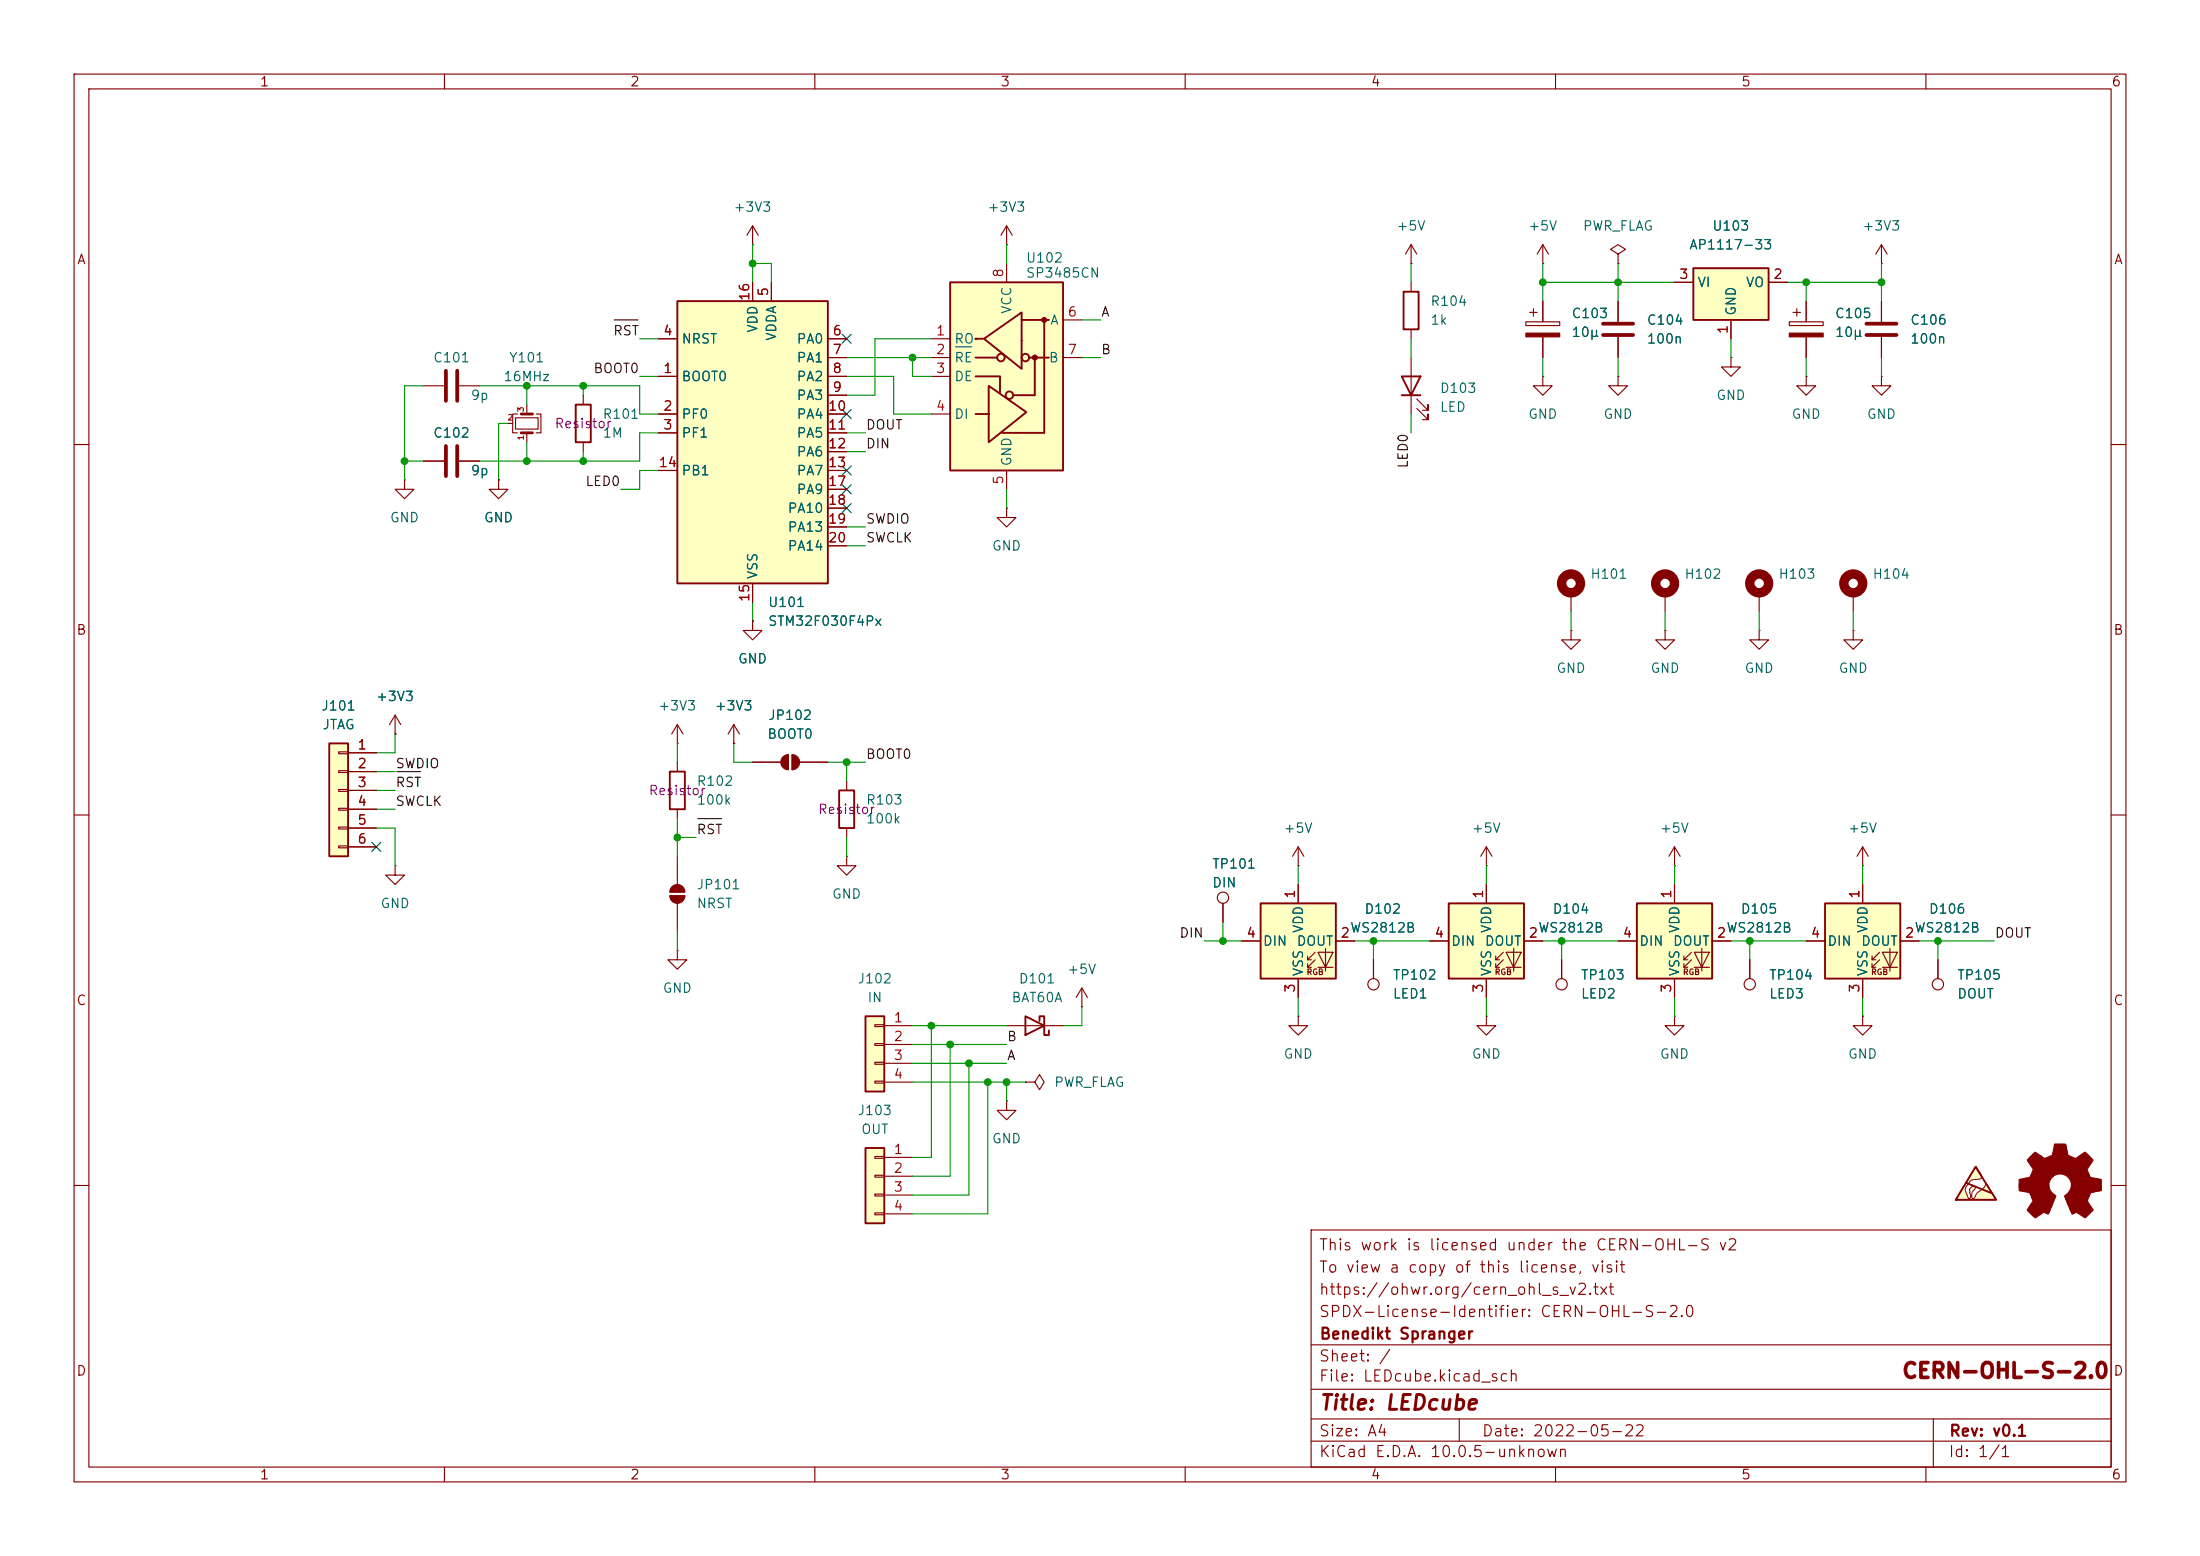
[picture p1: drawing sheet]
<svg xmlns="http://www.w3.org/2000/svg" width="297mm" height="210mm" viewBox="0 0 297 210" stroke-linecap="round" stroke-linejoin="round" font-family="sans-serif">
<g fill="none" stroke="#840000" stroke-width=".15">
<path d="M10 10h277v190h-277zM12 12h273v186h-273zM60 10v2M110 10v2M160 10v2M210 10v2M260 10v2M208.3 50.8v1.3h1.2l-1.2 1.2-1.3-1.2h1.3M208.3 50.8h.1M10 60h2M285 60h2M10 110h2"/>
<path d="M53.3 116.8v1.3h1.3l-1.3 1.3-1.2-1.3h1.2M53.3 116.8h.1M175.3 116.8h.1M175.3 114.3l-.8 1.3M175.3 114.3l.7 1.3M175.3 114.3v2.5M251.5 116.8h.1M251.5 114.3l-.8 1.3M251.5 114.3l.7 1.3M251.5 114.3v2.5M285 110h2M165.1 121.9v2.6"/>
<path d="M10 160h2M177 166h108v32h-108zM285 160h2M60 198v2M110 198v2M160 198v2M177 194.5h108M177 191.5h108M177 187.5h108M177 181.5h108M197 191.5v3M210 198v2"/>
<path d="M260 198v2M261 191.5v6.5"/>
<circle cx="165.1" cy="121.2" r=".76"/>
</g>
<path d="M246.4 121.9h10.1v10.2h-10.1z" fill="#ffffc2"/>
<g fill="none" stroke="#840000" stroke-width=".15">
<path d="M241.6 43.4h4.5v.5h-4.5zM242.1 42.2h1M242.6 41.7v1M243.8 40.6v2.8M243.8 45.5v2.8M251.5 119.4v2.5M243.8 127h2.6M251.5 132.1v2.5M252.7 129.5h.5M252.7 130.6h.5M253.7 128.5l-1 1v-.5M253.7 129.5l-1 1.1v-.6"/>
<path d="M254.1 128.5h2.1l-1.1 2.1zM254.1 130.6h2.1M255.1 128v3.1M256.5 127h2.6"/>
</g>
<path d="M246.4 121.9h10.1v10.2h-10.1z" fill="none" stroke="#840000" stroke-width=".25"/>
<path d="M241.6 45h4.5v.5h-4.5z" fill="#840000" stroke="#840000" stroke-width=".15"/>
<path d="M44.4 100.3h2.6v15.3h-2.6z" fill="#ffffc2"/>
<path d="M189.2 50.8h2.6l-1.3 2.5zM189.2 53.3h2.6M44.4 100.3h2.6v15.3h-2.6z" fill="none" stroke="#840000" stroke-width=".25"/>
<g fill="none" stroke="#840000" stroke-width=".15">
<path d="M190.5 48.3v7.6M191.3 55.1l1.5 1.5v-.7v.7h-.8M191.3 53.8l1.5 1.6v-.8v.8h-.8M206 43.4h4.6v.5h-4.6zM206.5 42.2h1M207 41.7v1M208.3 40.6v2.8M208.3 45.5v2.8M218.4 50.8v1.3h1.3l-1.3 1.2-1.2-1.2h1.2M218.4 50.8h.1M233.7 48.3v1.2h1.2l-1.2 1.3-1.3-1.3h1.3M233.7 48.3h.1"/>
<path d="M243.8 50.8v1.3h1.3l-1.3 1.2-1.2-1.2h1.2M243.8 50.8h.1M254 50.8v1.3h1.3l-1.3 1.2-1.3-1.2h1.3M254 50.8h.1M53.3 99.1h.1M53.3 96.5l-.7 1.3M53.3 96.5l.8 1.3M53.3 96.5v2.6M91.4 97.8l-.7 1.3M91.4 97.8l.8 1.3M91.4 97.8v2.5M212.1 80v2.6"/>
<path d="M224.8 80v2.6M237.5 80v2.6M250.2 80v2.6M45.7 101.5h1.3v.2h-1.3zM45.7 104h1.3v.3h-1.3zM45.7 106.6h1.3v.2h-1.3zM45.7 109.1h1.3v.2h-1.3zM45.7 111.6h1.3v.3h-1.3zM45.7 114.2h1.3v.2h-1.3zM47 101.6h3.8M47 104.1h3.8M47 106.7h3.8"/>
<path d="M47 109.2h3.8M47 111.8h3.8M47 114.3h3.8M91.4 100.3h.1M175.3 137.2v1.2h1.2l-1.2 1.3-1.3-1.3h1.3M175.3 137.2h.1M185.4 129.5v2.6M251.5 137.2v1.2h1.2l-1.2 1.3-1.3-1.3h1.3M251.5 137.2h.1M135.9 148.6v1.3h1.3l-1.3 1.2-1.3-1.2h1.3M135.9 148.6h.1"/>
<circle cx="185.4" cy="132.8" r=".76"/>
</g>
<g fill="none" stroke="#840000" stroke-width="1.3">
<circle cx="212.1" cy="78.7" r="1.27"/>
<circle cx="224.8" cy="78.7" r="1.27"/>
<circle cx="237.5" cy="78.7" r="1.27"/>
<circle cx="250.2" cy="78.7" r="1.27"/>
</g>
<path d="M206 45h4.6v.5h-4.6z" fill="#840000" stroke="#840000" stroke-width=".15"/>
<path d="M170.2 121.9h10.1v10.2h-10.1z" fill="#ffffc2"/>
<g fill="none" stroke="#840000" stroke-width=".15">
<path d="M91.4 115.6v3.8M114.3 115.6v1.2h1.3l-1.3 1.3-1.3-1.3h1.3M114.3 115.6h.1M114.3 105.4v1.3M114.3 111.8v1.2M175.3 119.4v2.5M226.1 116.8h.1M226.1 114.3l-.8 1.3M226.1 114.3l.7 1.3M226.1 114.3v2.5M90.4 120.4h2.1M90.4 120.9h2.1"/>
<path d="M91.4 128.3v1.2h1.3l-1.3 1.3-1.2-1.3h1.2M91.4 128.3h.1M91.4 121.9v3.8M135.9 138.4h7.6M146 135.9h.1M146 133.4l-.7 1.2M146 133.4l.8 1.2M146 133.4v2.5M167.6 127h2.6M175.3 132.1v2.5M176.5 129.5h.5M176.5 130.6h.5"/>
<path d="M177.5 128.5l-1 1v-.5M177.5 129.5l-1 1.1v-.6M177.9 128.5h2.1l-1.1 2.1zM177.9 130.6h2.1M178.9 128v3.1M180.3 127h2.6M210.8 129.5v2.6M138.4 146.1h1.3l.6-1.1 .7 1.1-.7 1-.6-1M138.4 146.1h.1"/>
<circle cx="210.8" cy="132.8" r=".76"/>
</g>
<path d="M113.3 106.7h2v5.1h-2zM138.4 137.2l2.6 1.2-2.6 1.3zM140.3 137.8v-.6h.7v2.5h.6v-.6M170.2 121.9h10.1v10.2h-10.1z" fill="none" stroke="#840000" stroke-width=".25"/>
<g fill="#840000" stroke="#840000" stroke-width=".15">
<path d="M90.7 119.7a1.02 1.02 0 0 1 1.1-.2 1.02 1.02 0 0 1 .7 .9h-2.1l.1-.4z"/>
<path d="M90.4 120.9h2.1a1.02 1.02 0 0 1-1.1 1 1.02 1.02 0 0 1-1-1z"/>
</g>
<path d="M116.8 154.9h2.6v10.2h-2.6z" fill="#ffffc2"/>
<path d="M116.8 154.9h2.6v10.2h-2.6z" fill="none" stroke="#840000" stroke-width=".25"/>
<g fill="none" stroke="#840000" stroke-width=".15">
<path d="M261.6 129.5v2.6M118.1 156.1h1.3v.2h-1.3zM118.1 158.6h1.3v.3h-1.3zM119.4 156.2h3.8M119.4 158.8h3.8M118.1 161.2h1.3v.2h-1.3zM118.1 163.7h1.3v.3h-1.3zM119.4 161.3h3.8M119.4 163.8h3.8"/>
<circle cx="261.6" cy="132.8" r=".76"/>
</g>
<path d="M274.2 156l.6-.5 1.1 .8h.4l.8-.4 .3-1.5h1.3h.2l.3 1.5 1 .5 1.3-.9 1 1-.7 1.4 .4 1 1.5 .3v1.5l-1.4 .3-.1 .1-.4 1 .8 1.2-.1 .1-1 1-1.2-.8-.6 .3-1-2.5a1.54 1.54 0 0 0 .4-2.6 1.54 1.54 0 0 0-2.5 1 1.97 1.97 0 0 0 .9 1.6l-1 2.5-.6-.3-1.2 .7-1-1 .8-1.2-.5-1.1-1.4-.3v-1.5l1.2-.2a.83 .83 0 0 0 .5-.8l.2-.4-.8-1.2z" fill="#840000" stroke="#840000" stroke-width=".15"/>
<path d="M266.7 157.4l.8 1.3a.28 .28 0 0 1 0 .3 .28 .28 0 0 1-.3 .1l-.4 .1a.95 .95 0 0 0-1 .4v.1a1.08 1.08 0 0 0-.2 1.6l.2 .4h.2v-.4l-.1-.3v-.5l.2-.3a.27 .27 0 0 1 .5 0 .27 .27 0 0 1-.1 .4l-.1 .1a.92 .92 0 0 0-.2 1 .38 .38 0 0 0 .5-.4l.2-.3a2.6 2.6 0 0 0 1.3-1.2l1.2 2.2h-5.3z" fill="#ffffc2"/>
<path d="M90.4 104.1h2.1v5.1h-2.1zM265.4 159.6l3.5 1.4M266.7 157.5l2.8 4.4h-5.5z" fill="none" stroke="#840000" stroke-width=".25"/>
<path d="M266.7 157.4l.8 1.3a.28 .28 0 0 1 0 .3 .28 .28 0 0 1-.3 .1l-.4 .1a.95 .95 0 0 0-1 .4v.1a1.08 1.08 0 0 0-.2 1.6l.2 .4h.2v-.4l-.1-.3v-.5l.2-.3a.27 .27 0 0 1 .5 0 .27 .27 0 0 1-.1 .4l-.1 .1a.92 .92 0 0 0-.2 1 .38 .38 0 0 0 .5-.4l.2-.3a2.6 2.6 0 0 0 1.3-1.2l1.2 2.2h-5.3z" fill="none" stroke="#840000" stroke-width=".14"/>
<path d="M99.1 97.8l-.8 1.3M99.1 97.8l.7 1.3M99.1 97.8v2.5M91.4 102.9v1.2M91.4 109.2v1.3M99.1 100.3h.1" fill="none" stroke="#840000" stroke-width=".15"/>
<path d="M116.8 137.2h2.6v10.1h-2.6z" fill="#ffffc2"/>
<path d="M116.8 137.2h2.6v10.1h-2.6z" fill="none" stroke="#840000" stroke-width=".25"/>
<g fill="none" stroke="#840000" stroke-width=".15">
<path d="M254 35.6h.1M254 33v2.6M254 33l-.8 1.3M254 33l.8 1.3M68.6 57.2h.6M69.6 56.4h3v1.5h-3zM69.8 55.9h-.6v2.5h.6M71.1 54.6v1.3M71.1 58.4v1.3M72.4 55.9h.6v2.5h-.6M254 40.6v2.8M254 45.5v2.8"/>
<path d="M54.6 64.8v1.2h1.3l-1.3 1.3-1.3-1.3h1.3M54.6 64.8h.1M67.3 64.8v1.2h1.3l-1.3 1.3-1.3-1.3h1.3M67.3 64.8h.1M101.6 102.9h3.8M106.4 101.9v2M106.9 101.9v2M107.9 102.9h3.9M200.7 116.8h.1M200.7 114.3l-.8 1.3M200.7 114.3l.7 1.3M200.7 114.3v2.5"/>
<path d="M118.1 138.3h1.3v.3h-1.3zM119.4 138.4h3.8M236.2 129.5v2.6M118.1 140.8h1.3v.3h-1.3zM118.1 143.4h1.3v.2h-1.3zM118.1 145.9h1.3v.3h-1.3zM119.4 141h3.8M119.4 143.5h3.8M119.4 146.1h3.8"/>
<circle cx="236.2" cy="132.8" r=".76"/>
</g>
<g fill="#840000" stroke="#840000" stroke-width=".15">
<path d="M105.7 102.2l.4-.3h.3v2a1.02 1.02 0 0 1-.9-.6 1.02 1.02 0 0 1 .2-1.1z"/>
<path d="M106.9 101.9a1.02 1.02 0 0 1 1 1 1.02 1.02 0 0 1-1 1z"/>
</g>
<path d="M252 45.2h4M252 43.7h4" fill="none" stroke="#840000" stroke-width=".51"/>
<path d="M70.4 58.4h1.5M70.4 55.9h1.5" fill="none" stroke="#840000" stroke-width=".38"/>
<path d="M221 121.9h10.1v10.2h-10.1z" fill="#ffffc2"/>
<g fill="none" stroke="#840000" stroke-width=".15">
<path d="M208.3 35.6h.1M208.3 33l-.8 1.3M208.3 33l.7 1.3M208.3 33v2.6M57.1 52.1h2.8M62 52.1h2.8M78.7 53.3v1.3M78.7 59.7v1.3M57.1 62.2h2.8M62 62.2h2.8M135.9 68.6v1.3h1.3l-1.3 1.2-1.3-1.2h1.3M135.9 68.6h.1"/>
<path d="M226.1 119.4v2.5M200.7 137.2v1.2h1.2l-1.2 1.3-1.3-1.3h1.3M200.7 137.2h.1M218.4 127h2.6M226.1 137.2v1.2h1.2l-1.2 1.3-1.3-1.3h1.3M226.1 137.2h.1M226.1 132.1v2.5M227.3 129.5h.5M227.3 130.6h.5M228.3 128.5l-1 1v-.5M228.3 129.5l-1 1.1v-.6M228.7 128.5h2.1l-1.1 2.1z"/>
<path d="M228.7 130.6h2.1M229.7 128v3.1M231.1 127h2.6"/>
</g>
<path d="M77.7 54.6h2.1v5.1h-2.1zM221 121.9h10.1v10.2h-10.1z" fill="none" stroke="#840000" stroke-width=".25"/>
<path d="M60.2 50v4.1M61.7 50v4.1M60.2 60.2v4.1M61.7 60.2v4.1" fill="none" stroke="#840000" stroke-width=".51"/>
<path d="M195.6 121.9h10.1v10.2h-10.1z" fill="#ffffc2"/>
<path d="M200.7 119.4v2.5M193 127h2.6M200.7 132.1v2.5M201.9 129.5h.5M201.9 130.6h.5M202.9 128.5l-1 1v-.5M202.9 129.5l-1 1.1v-.6M203.3 128.5h2.1l-1.1 2.1zM203.3 130.6h2.1M204.3 128v3.1M205.7 127h2.6" fill="none" stroke="#840000" stroke-width=".15"/>
<path d="M195.6 121.9h10.1v10.2h-10.1z" fill="none" stroke="#840000" stroke-width=".25"/>
<path d="M91.4 40.6h20.4v38.1h-20.4z" fill="#ffffc2"/>
<path d="M91.4 40.6h20.4v38.1h-20.4z" fill="none" stroke="#840000" stroke-width=".25"/>
<g fill="none" stroke="#840000" stroke-width=".15">
<path d="M101.6 38.1v2.5M104.1 38.1v2.5M135.9 33h.1M135.9 30.5l-.8 1.3M135.9 30.5l.8 1.3M135.9 30.5v2.5M88.9 50.8h2.5M88.9 55.9h2.5M88.9 58.4h2.5M88.9 45.7h2.5M111.8 50.8h2.5M111.8 55.9h2.5"/>
<path d="M111.8 58.4h2.5M111.8 45.7h2.5M111.8 48.3h2.5M111.8 53.3h2.5M88.9 63.5h2.5M101.6 78.7v2.6M111.8 61h2.5M111.8 63.5h2.5M111.8 66h2.5M111.8 68.6h2.5M111.8 71.1h2.5M111.8 73.7h2.5"/>
<path d="M101.6 83.8v1.3h1.3l-1.3 1.3-1.3-1.3h1.3M101.6 83.8h.1M237.5 85.1v1.3h1.3l-1.3 1.2-1.3-1.2h1.3M237.5 85.1h.1M250.2 85.1v1.3h1.3l-1.3 1.2-1.3-1.2h1.3M250.2 85.1h.1"/>
</g>
<path d="M128.3 38.1h15.2v25.4h-15.2z" fill="#ffffc2"/>
<g fill="none" stroke="#840000" stroke-width=".25">
<path d="M128.3 38.1h15.2v25.4h-15.2zM131.7 50.8h3.3v2.3M131.7 48.3h2.9M131.7 55.9h1.6M131.8 45.7h-.1h1M132.8 45.7l5.1-3.5v7.6zM133.5 52.1l5.1 3.5-5.1 4.1zM137.9 43.2h3.7M138.9 48.3h2.7M139.7 48.3v5h-2.9M141 43.2v15.2h-5.7"/>
<circle cx="135.1" cy="48.3" r=".51"/>
<circle cx="136.3" cy="53.3" r=".51"/>
<circle cx="138.4" cy="48.3" r=".51"/>
</g>
<g fill="#840000" stroke="#840000" stroke-width=".25">
<circle cx="139.7" cy="48.3" r=".28"/>
<circle cx="141" cy="43.2" r=".28"/>
</g>
<g fill="none" stroke="#840000" stroke-width=".15">
<path d="M101.6 33h.1M101.6 30.5l-.8 1.3M101.6 30.5l.8 1.3M101.6 30.5v2.5M135.9 35.6v2.5M218.4 34.3l1.1-.6-1.1-.7-1 .7 1 .6v1.3M218.4 35.6h.1M125.7 45.7h2.6M125.7 48.3h2.6M125.7 50.8h2.6M125.7 55.9h2.6M143.5 48.3h2.5"/>
<path d="M143.5 43.2h2.5M218.4 40.6v2.8M218.4 45.5v2.8M135.9 63.5v2.5"/>
</g>
<path d="M129 46.8h2.2" fill="none" stroke="#006464" stroke-width=".15"/>
<path d="M216.4 45.2h4.1M216.4 43.7h4.1" fill="none" stroke="#840000" stroke-width=".51"/>
<path d="M228.6 36.2h10.2v7h-10.2z" fill="#ffffc2"/>
<path d="M189.5 39.4h2v5.1h-2zM228.6 36.2h10.2v7h-10.2z" fill="none" stroke="#840000" stroke-width=".25"/>
<g fill="none" stroke="#840000" stroke-width=".15">
<path d="M101.6 38.1v2.5M104.1 38.1v2.5M190.5 35.6h.1M190.5 33v2.6M190.5 38.1v1.3M190.5 33l-.8 1.3M190.5 33l.8 1.3M226.1 38.1h2.5M238.8 38.1h2.5M88.9 50.8h2.5M88.9 55.9h2.5M88.9 58.4h2.5"/>
<path d="M88.9 45.7h2.5M111.8 50.8h2.5M111.8 55.9h2.5M111.8 58.4h2.5M111.8 45.7h2.5M111.8 48.3h2.5M111.8 53.3h2.5M190.5 44.5v1.2M208.3 40.6v2.8M208.3 45.5v2.8M218.4 40.6v2.8M218.4 45.5v2.8"/>
<path d="M233.7 43.2v2.5M243.8 40.6v2.8M243.8 45.5v2.8M254 40.6v2.8M254 45.5v2.8M57.1 62.2h2.8M62 62.2h2.8M67.3 64.8h.1M88.9 63.5h2.5M101.6 78.7v2.6M111.8 61h2.5M111.8 63.5h2.5"/>
<path d="M111.8 66h2.5M111.8 68.6h2.5M111.8 71.1h2.5M111.8 73.7h2.5M53.3 99.1h.1M101.6 83.8h.1M212.1 85.1v1.3h1.3l-1.3 1.2-1.3-1.2h1.3M212.1 85.1h.1M224.8 85.1v1.3h1.3l-1.3 1.2-1.3-1.2h1.3M224.8 85.1h.1M47 101.6h3.8M47 104.1h3.8"/>
<path d="M47 106.7h3.8M47 109.2h3.8M47 111.8h3.8M47 114.3h3.8M99.1 100.3h.1M101.6 102.9h3.8M107.9 102.9h3.9M175.3 119.4v2.5M200.7 119.4v2.5M226.1 119.4v2.5M251.5 119.4v2.5M165.1 121.9v2.6"/>
<path d="M167.6 127h2.6M175.3 132.1v2.5M180.3 127h2.6M185.4 129.5v2.6M193 127h2.6M200.7 132.1v2.5M205.7 127h2.6M210.8 129.5v2.6M218.4 127h2.6M226.1 132.1v2.5M231.1 127h2.6M236.2 129.5v2.6"/>
<path d="M243.8 127h2.6M251.5 132.1v2.5M256.5 127h2.6M261.6 129.5v2.6"/>
</g>
<path d="M82.9 43.2h3.2M53.6 104.1h3.2M94.2 110.5h3.2" fill="none" stroke="#0f0f0f" stroke-width=".15"/>
<g fill="none" stroke="#009600" stroke-width=".15">
<path d="M101.6 33v5.1M101.6 35.6h2.5v2.5M135.9 33v2.6M190.5 35.6v2.5M208.3 38.1h17.8M208.3 35.6v5M218.4 35.6v5M241.3 38.1h12.7M243.8 38.1v2.5M254 35.6v5M57.1 52.1h-2.5v12.7M64.8 52.1h21.6v3.8h2.5"/>
<path d="M68.6 57.2h-1.3v7.6M71.1 52.1v2.5M71.1 59.7v2.5M78.7 52.1v1.2M86.4 45.7h2.5M86.4 50.8h2.5M88.9 58.4h-2.5v3.8h-21.6M114.3 50.8h6.3v5.1h5.1M114.3 48.3h11.4M114.3 58.4h2.5M123.2 48.3v2.5h2.5M125.7 45.7h-7.6v7.6h-3.8"/>
<path d="M146 48.3h2.6M146 43.2h2.6M190.5 45.7v2.6M190.5 55.9v2.5M208.3 48.3v2.5M218.4 48.3v2.5M233.7 45.7v2.6M243.8 48.3v2.5M254 48.3v2.5M54.6 62.2h2.5M78.7 61v1.2M88.9 63.5h-2.5v2.5h-2.6"/>
<path d="M114.3 61h2.5M114.3 71.1h2.5M114.3 73.7h2.5M135.9 66v2.6M53.3 99.1v2.5h-2.5M101.6 81.3v2.5M212.1 82.6v2.5M224.8 82.6v2.5M237.5 82.6v2.5M250.2 82.6v2.5M50.8 109.2h2.5M50.8 111.8h2.5v5"/>
<path d="M50.8 106.7h2.5M50.8 104.1h2.5M91.4 100.3v2.6M91.4 110.5v5.1M91.4 113h2.6M99.1 100.3v2.6h2.5M111.8 102.9h5M114.3 102.9v2.5M114.3 113v2.6M175.3 116.8v2.6M200.7 116.8v2.6M226.1 116.8v2.6"/>
<path d="M251.5 116.8v2.6M91.4 125.7v2.6M123.2 138.4h12.7M125.7 138.4v17.8h-2.5M146 135.9v2.5h-2.5M162.6 127h5M165.1 124.5v2.5M175.3 134.6v2.6M182.9 127h10.1M185.4 127v2.5M200.7 134.6v2.6M208.3 127h10.1"/>
<path d="M210.8 127v2.5M226.1 134.6v2.6M233.7 127h10.1M236.2 127v2.5M251.5 134.6v2.6M259.1 127h10.1M261.6 127v2.5M123.2 143.5h12.7M123.2 141h12.7M123.2 146.1h15.2M128.3 141v17.8h-5.1M130.8 143.5v17.8h-7.6"/>
<path d="M133.3 146.1v17.7h-10.1M135.9 146.1v2.5"/>
</g>
<path d="M113.7 55.3l1.2 1.2M113.7 45.1l1.2 1.2M114.9 55.3l-1.2 1.2M114.9 45.1l-1.2 1.2M113.7 62.9l1.2 1.2M113.7 65.4l1.2 1.2M113.7 68l1.2 1.2M114.9 62.9l-1.2 1.2M114.9 65.4l-1.2 1.2M114.9 68l-1.2 1.2M50.2 113.7l1.2 1.2M51.4 113.7l-1.2 1.2" fill="none" stroke="#000084" stroke-width=".15"/>
<g fill="#009600" stroke="#009600" stroke-width=".14">
<circle cx="71.1" cy="52.1" r=".46"/>
<circle cx="71.1" cy="62.2" r=".46"/>
<circle cx="54.6" cy="62.2" r=".46"/>
<circle cx="254" cy="38.1" r=".46"/>
<circle cx="218.4" cy="38.1" r=".46"/>
<circle cx="208.3" cy="38.1" r=".46"/>
<circle cx="243.8" cy="38.1" r=".46"/>
<circle cx="133.3" cy="146.1" r=".46"/>
<circle cx="130.8" cy="143.5" r=".46"/>
<circle cx="165.1" cy="127" r=".46"/>
<circle cx="128.3" cy="141" r=".46"/>
<circle cx="125.7" cy="138.4" r=".46"/>
<circle cx="135.9" cy="146.1" r=".46"/>
<circle cx="185.4" cy="127" r=".46"/>
<circle cx="78.7" cy="62.2" r=".46"/>
<circle cx="78.7" cy="52.1" r=".46"/>
<circle cx="101.6" cy="35.6" r=".46"/>
<circle cx="236.2" cy="127" r=".46"/>
<circle cx="210.8" cy="127" r=".46"/>
<circle cx="261.6" cy="127" r=".46"/>
<circle cx="114.3" cy="102.9" r=".46"/>
<circle cx="91.4" cy="113" r=".46"/>
<circle cx="123.2" cy="48.3" r=".46"/>
</g>
<g font-size="2" fill="#840000">
<text x="178" y="190.8">Title: LEDcube</text>
<text x="256.7" y="186.5">CERN-OHL-S-2.0</text>
</g>
<g font-size="1.5" fill="#840000">
<text x="178" y="172.1">To view a copy of this license, visit</text>
<text x="178" y="169.1">This work is licensed under the CERN-OHL-S v2</text>
<text x="178" y="178.1">SPDX-License-Identifier: CERN-OHL-S-2.0</text>
<text x="178" y="175.1">https://ohwr.org/cern_ohl_s_v2.txt</text>
<text x="178" y="184.1">Sheet: /</text>
<text x="178" y="181.1">Benedikt Spranger</text>
<text x="178" y="186.8">File: LEDcube.kicad_sch</text>
<text x="178" y="197">KiCad E.D.A. 10.0.5-unknown</text>
<text x="178" y="194.2">Size: A4</text>
<text x="200" y="194.2">Date: 2022-05-22</text>
<text x="263" y="197">Id: 1/1</text>
<text x="263" y="194.2">Rev: v0.1</text>
</g>
<g font-size="1.3" fill="#840000">
<text x="35" y="12">1</text>
<text x="85" y="12">2</text>
<text x="135" y="12">3</text>
<text x="185" y="12">4</text>
<text x="235" y="12">5</text>
<text x="285" y="12">6</text>
<text x="10.3" y="36">A</text>
<text x="285.3" y="36">A</text>
<text x="10.2" y="86">B</text>
<text x="285.2" y="86">B</text>
<text x="10.2" y="136">C</text>
<text x="285.2" y="136">C</text>
<text x="10.2" y="186">D</text>
<text x="285.2" y="186">D</text>
<text x="35" y="200">1</text>
<text x="85" y="200">2</text>
<text x="135" y="200">3</text>
<text x="185" y="200">4</text>
<text x="235" y="200">5</text>
<text x="285" y="200">6</text>
</g>
<g font-size="1.3" fill="#006464">
<text x="98.9" y="28.9">+3V3</text>
<text x="133.2" y="28.9">+3V3</text>
<text x="138.4" y="35.8">U102</text>
<text x="188.4" y="31.4">+5V</text>
<text x="206.2" y="31.4">+5V</text>
<text x="213.6" y="31.4">PWR_FLAG</text>
<text x="228" y="34">AP1117-33</text>
<text x="231.1" y="31.4">U103</text>
<text x="251.3" y="31.4">+3V3</text>
<text x="138.4" y="37.8">SP3485CN</text>
<text x="193" y="41.6">R104</text>
<text x="229.1" y="39.1">VI</text>
<text x="235.6" y="39.1">VO</text>
<text x="91.9" y="46.7">NRST</text>
<text x="102.6" y="45" transform="rotate(-90 102.6 45)">VDD</text>
<text x="105.1" y="46.1" transform="rotate(-90 105.1 46.1)">VDDA</text>
<text x="107.5" y="46.7">PA0</text>
<text x="128.8" y="46.7">RO</text>
<text x="136.9" y="42.5" transform="rotate(-90 136.9 42.5)">VCC</text>
<text x="141.7" y="44.1">A</text>
<text x="193" y="44.1">1k</text>
<text x="212.1" y="43.3">C103</text>
<text x="212.1" y="45.8">10µ</text>
<text x="222.2" y="44.1">C104</text>
<text x="222.2" y="46.7">100n</text>
<text x="234.6" y="42.7" transform="rotate(-90 234.6 42.7)">GND</text>
<text x="247.6" y="43.3">C105</text>
<text x="247.6" y="45.8">10µ</text>
<text x="257.8" y="44.1">C106</text>
<text x="257.8" y="46.7">100n</text>
<text x="58.4" y="49.2">C101</text>
<text x="67.9" y="51.8">16MHz</text>
<text x="68.6" y="49.2">Y101</text>
<text x="91.9" y="51.8">BOOT0</text>
<text x="107.5" y="49.2">PA1</text>
<text x="107.5" y="51.8">PA2</text>
<text x="128.8" y="49.2">RE</text>
<text x="128.8" y="51.8">DE</text>
<text x="141.5" y="49.2">B</text>
<text x="194.3" y="53.4">D103</text>
<text x="58.4" y="59.4">C102</text>
<text x="63.5" y="54.3">9p</text>
<text x="81.3" y="56.8">R101</text>
<text x="81.3" y="59.4">1M</text>
<text x="91.9" y="56.8">PF0</text>
<text x="91.9" y="59.4">PF1</text>
<text x="107.5" y="54.3">PA3</text>
<text x="107.5" y="56.8">PA4</text>
<text x="107.5" y="59.4">PA5</text>
<text x="128.8" y="56.8">DI</text>
<text x="194.3" y="55.9">LED</text>
<text x="206.2" y="56.8">GND</text>
<text x="216.4" y="56.8">GND</text>
<text x="231.6" y="54.3">GND</text>
<text x="241.8" y="56.8">GND</text>
<text x="251.9" y="56.8">GND</text>
<text x="63.5" y="64.5">9p</text>
<text x="91.9" y="64.5">PB1</text>
<text x="107.5" y="61.9">PA6</text>
<text x="107.5" y="64.5">PA7</text>
<text x="136.9" y="63" transform="rotate(-90 136.9 63)">GND</text>
<text x="52.5" y="70.8">GND</text>
<text x="65.2" y="70.8">GND</text>
<text x="106.2" y="69.5">PA10</text>
<text x="107.5" y="67">PA9</text>
<text x="106.2" y="72.1">PA13</text>
<text x="106.2" y="74.6">PA14</text>
<text x="133.8" y="74.6">GND</text>
<text x="102.6" y="78.3" transform="rotate(-90 102.6 78.3)">VSS</text>
<text x="103.6" y="82.2">U101</text>
<text x="214.6" y="78.4">H101</text>
<text x="227.3" y="78.4">H102</text>
<text x="240" y="78.4">H103</text>
<text x="252.7" y="78.4">H104</text>
<text x="99.5" y="89.9">GND</text>
<text x="103.6" y="84.8">STM32F030F4Px</text>
<text x="50.7" y="94.9">+3V3</text>
<text x="210" y="91.1">GND</text>
<text x="222.7" y="91.1">GND</text>
<text x="235.4" y="91.1">GND</text>
<text x="248.1" y="91.1">GND</text>
<text x="43.3" y="96.2">J101</text>
<text x="43.4" y="98.8">JTAG</text>
<text x="88.8" y="96.2">+3V3</text>
<text x="96.4" y="96.2">+3V3</text>
<text x="103.5" y="100">BOOT0</text>
<text x="103.6" y="97.5">JP102</text>
<text x="94" y="106.4">R102</text>
<text x="94" y="108.9">100k</text>
<text x="116.8" y="108.9">R103</text>
<text x="116.8" y="111.5">100k</text>
<text x="173.2" y="112.7">+5V</text>
<text x="198.6" y="112.7">+5V</text>
<text x="224" y="112.7">+5V</text>
<text x="249.4" y="112.7">+5V</text>
<text x="163.6" y="117.5">TP101</text>
<text x="51.3" y="122.9">GND</text>
<text x="94" y="120.3">JP101</text>
<text x="94" y="122.9">NRST</text>
<text x="112.2" y="121.6">GND</text>
<text x="163.6" y="120.1">DIN</text>
<text x="184.1" y="123.6">D102</text>
<text x="209.5" y="123.6">D104</text>
<text x="234.9" y="123.6">D105</text>
<text x="260.3" y="123.6">D106</text>
<text x="144" y="131.8">+5V</text>
<text x="170.4" y="128">DIN</text>
<text x="175" y="128">DOUT</text>
<text x="176.2" y="131.9" transform="rotate(-90 176.2 131.9)">VSS</text>
<text x="176.2" y="126" transform="rotate(-90 176.2 126)">VDD</text>
<text x="182.2" y="126.2">WS2812B</text>
<text x="195.8" y="128">DIN</text>
<text x="200.4" y="128">DOUT</text>
<text x="201.6" y="131.9" transform="rotate(-90 201.6 131.9)">VSS</text>
<text x="201.6" y="126" transform="rotate(-90 201.6 126)">VDD</text>
<text x="207.6" y="126.2">WS2812B</text>
<text x="221.2" y="128">DIN</text>
<text x="225.8" y="128">DOUT</text>
<text x="227" y="131.9" transform="rotate(-90 227 131.9)">VSS</text>
<text x="227" y="126" transform="rotate(-90 227 126)">VDD</text>
<text x="233" y="126.2">WS2812B</text>
<text x="246.6" y="128">DIN</text>
<text x="251.2" y="128">DOUT</text>
<text x="252.4" y="131.9" transform="rotate(-90 252.4 131.9)">VSS</text>
<text x="252.4" y="126" transform="rotate(-90 252.4 126)">VDD</text>
<text x="258.4" y="126.2">WS2812B</text>
<text x="89.4" y="134.3">GND</text>
<text x="115.7" y="133">J102</text>
<text x="117" y="135.6">IN</text>
<text x="136.5" y="135.6">BAT60A</text>
<text x="137.4" y="133">D101</text>
<text x="187.9" y="132.5">TP102</text>
<text x="187.9" y="135.1">LED1</text>
<text x="213.3" y="132.5">TP103</text>
<text x="213.3" y="135.1">LED2</text>
<text x="238.7" y="132.5">TP104</text>
<text x="238.7" y="135.1">LED3</text>
<text x="264.1" y="132.5">TP105</text>
<text x="264.1" y="135.1">DOUT</text>
<text x="173.2" y="143.2">GND</text>
<text x="198.6" y="143.2">GND</text>
<text x="224" y="143.2">GND</text>
<text x="249.4" y="143.2">GND</text>
<text x="142.2" y="147">PWR_FLAG</text>
<text x="115.7" y="150.8">J103</text>
<text x="116.2" y="153.4">OUT</text>
<text x="133.8" y="154.6">GND</text>
</g>
<g font-size="1.3" fill="#a90000">
<text x="101.5" y="40.7" transform="rotate(-90 101.5 40.7)">16</text>
<text x="104" y="40.1" transform="rotate(-90 104 40.1)">5</text>
<text x="135.8" y="37.6" transform="rotate(-90 135.8 37.6)">8</text>
<text x="226.6" y="38">3</text>
<text x="239.3" y="38">2</text>
<text x="89.4" y="45.6">4</text>
<text x="112.3" y="45.6">6</text>
<text x="126.3" y="45.6">1</text>
<text x="144" y="43">6</text>
<text x="233.5" y="45.2" transform="rotate(-90 233.5 45.2)">1</text>
<text x="89.4" y="50.7">1</text>
<text x="112.3" y="48.1">7</text>
<text x="112.3" y="50.7">8</text>
<text x="112.3" y="53.2">9</text>
<text x="126.3" y="48.1">2</text>
<text x="126.3" y="50.7">3</text>
<text x="144" y="48.1">7</text>
<text x="89.4" y="55.7">2</text>
<text x="89.4" y="58.3">3</text>
<text x="111.7" y="55.7">10</text>
<text x="111.7" y="58.3">11</text>
<text x="126.3" y="55.7">4</text>
<text x="88.8" y="63.4">14</text>
<text x="111.7" y="60.8">12</text>
<text x="111.7" y="63.4">13</text>
<text x="111.7" y="65.9">17</text>
<text x="135.8" y="65.5" transform="rotate(-90 135.8 65.5)">5</text>
<text x="111.7" y="68.4">18</text>
<text x="111.7" y="71">19</text>
<text x="111.7" y="73.5">20</text>
<text x="101.5" y="81.3" transform="rotate(-90 101.5 81.3)">15</text>
<text x="48.2" y="101.5">1</text>
<text x="48.2" y="104">2</text>
<text x="48.2" y="106.5">3</text>
<text x="48.2" y="109.1">4</text>
<text x="48.2" y="111.6">5</text>
<text x="48.2" y="114.2">6</text>
<text x="175.1" y="121.4" transform="rotate(-90 175.1 121.4)">1</text>
<text x="200.5" y="121.4" transform="rotate(-90 200.5 121.4)">1</text>
<text x="225.9" y="121.4" transform="rotate(-90 225.9 121.4)">1</text>
<text x="251.3" y="121.4" transform="rotate(-90 251.3 121.4)">1</text>
<text x="168.2" y="126.9">4</text>
<text x="180.9" y="126.9">2</text>
<text x="193.6" y="126.9">4</text>
<text x="206.3" y="126.9">2</text>
<text x="219" y="126.9">4</text>
<text x="231.7" y="126.9">2</text>
<text x="244.4" y="126.9">4</text>
<text x="257.1" y="126.9">2</text>
<text x="175.1" y="134.1" transform="rotate(-90 175.1 134.1)">3</text>
<text x="200.5" y="134.1" transform="rotate(-90 200.5 134.1)">3</text>
<text x="225.9" y="134.1" transform="rotate(-90 225.9 134.1)">3</text>
<text x="251.3" y="134.1" transform="rotate(-90 251.3 134.1)">3</text>
<text x="120.6" y="138.3">1</text>
<text x="120.6" y="140.8">2</text>
<text x="120.6" y="143.4">3</text>
<text x="120.6" y="145.9">4</text>
<text x="120.6" y="156.1">1</text>
<text x="120.6" y="158.6">2</text>
<text x="120.6" y="161.2">3</text>
<text x="120.6" y="163.7">4</text>
</g>
<g font-size="1.3" fill="#0f0f0f">
<text x="82.7" y="45.6">RST</text>
<text x="148.6" y="43.1">A</text>
<text x="80" y="50.7">BOOT0</text>
<text x="148.6" y="48.1">B</text>
<text x="116.8" y="58.3">DOUT</text>
<text x="78.9" y="65.9">LED0</text>
<text x="116.8" y="60.8">DIN</text>
<text x="190.4" y="63.3" transform="rotate(-90 190.4 63.3)">LED0</text>
<text x="116.8" y="71">SWDIO</text>
<text x="116.8" y="73.5">SWCLK</text>
<text x="53.3" y="104">SWDIO</text>
<text x="53.3" y="106.6">RST</text>
<text x="116.8" y="102.7">BOOT0</text>
<text x="53.3" y="109.1">SWCLK</text>
<text x="94" y="112.9">RST</text>
<text x="159.1" y="126.9">DIN</text>
<text x="269.2" y="126.9">DOUT</text>
<text x="135.9" y="143.4">A</text>
<text x="135.9" y="140.8">B</text>
</g>
<g font-size="1.3" fill="#840084">
<text x="74.8" y="58.1">Resistor</text>
<text x="87.5" y="107.6">Resistor</text>
<text x="110.3" y="110.2">Resistor</text>
</g>
<g font-size=".8" fill="#a90000">
<text x="68.5" y="56.9">2</text>
<text x="70.9" y="59.5" transform="rotate(-90 70.9 59.5)">1</text>
<text x="70.9" y="55.7" transform="rotate(-90 70.9 55.7)">3</text>
</g>
<g font-size=".8" fill="#840000">
<text x="176.3" y="131.8">RGB</text>
<text x="201.7" y="131.8">RGB</text>
<text x="227.1" y="131.8">RGB</text>
<text x="252.5" y="131.8">RGB</text>
</g>
</svg>
